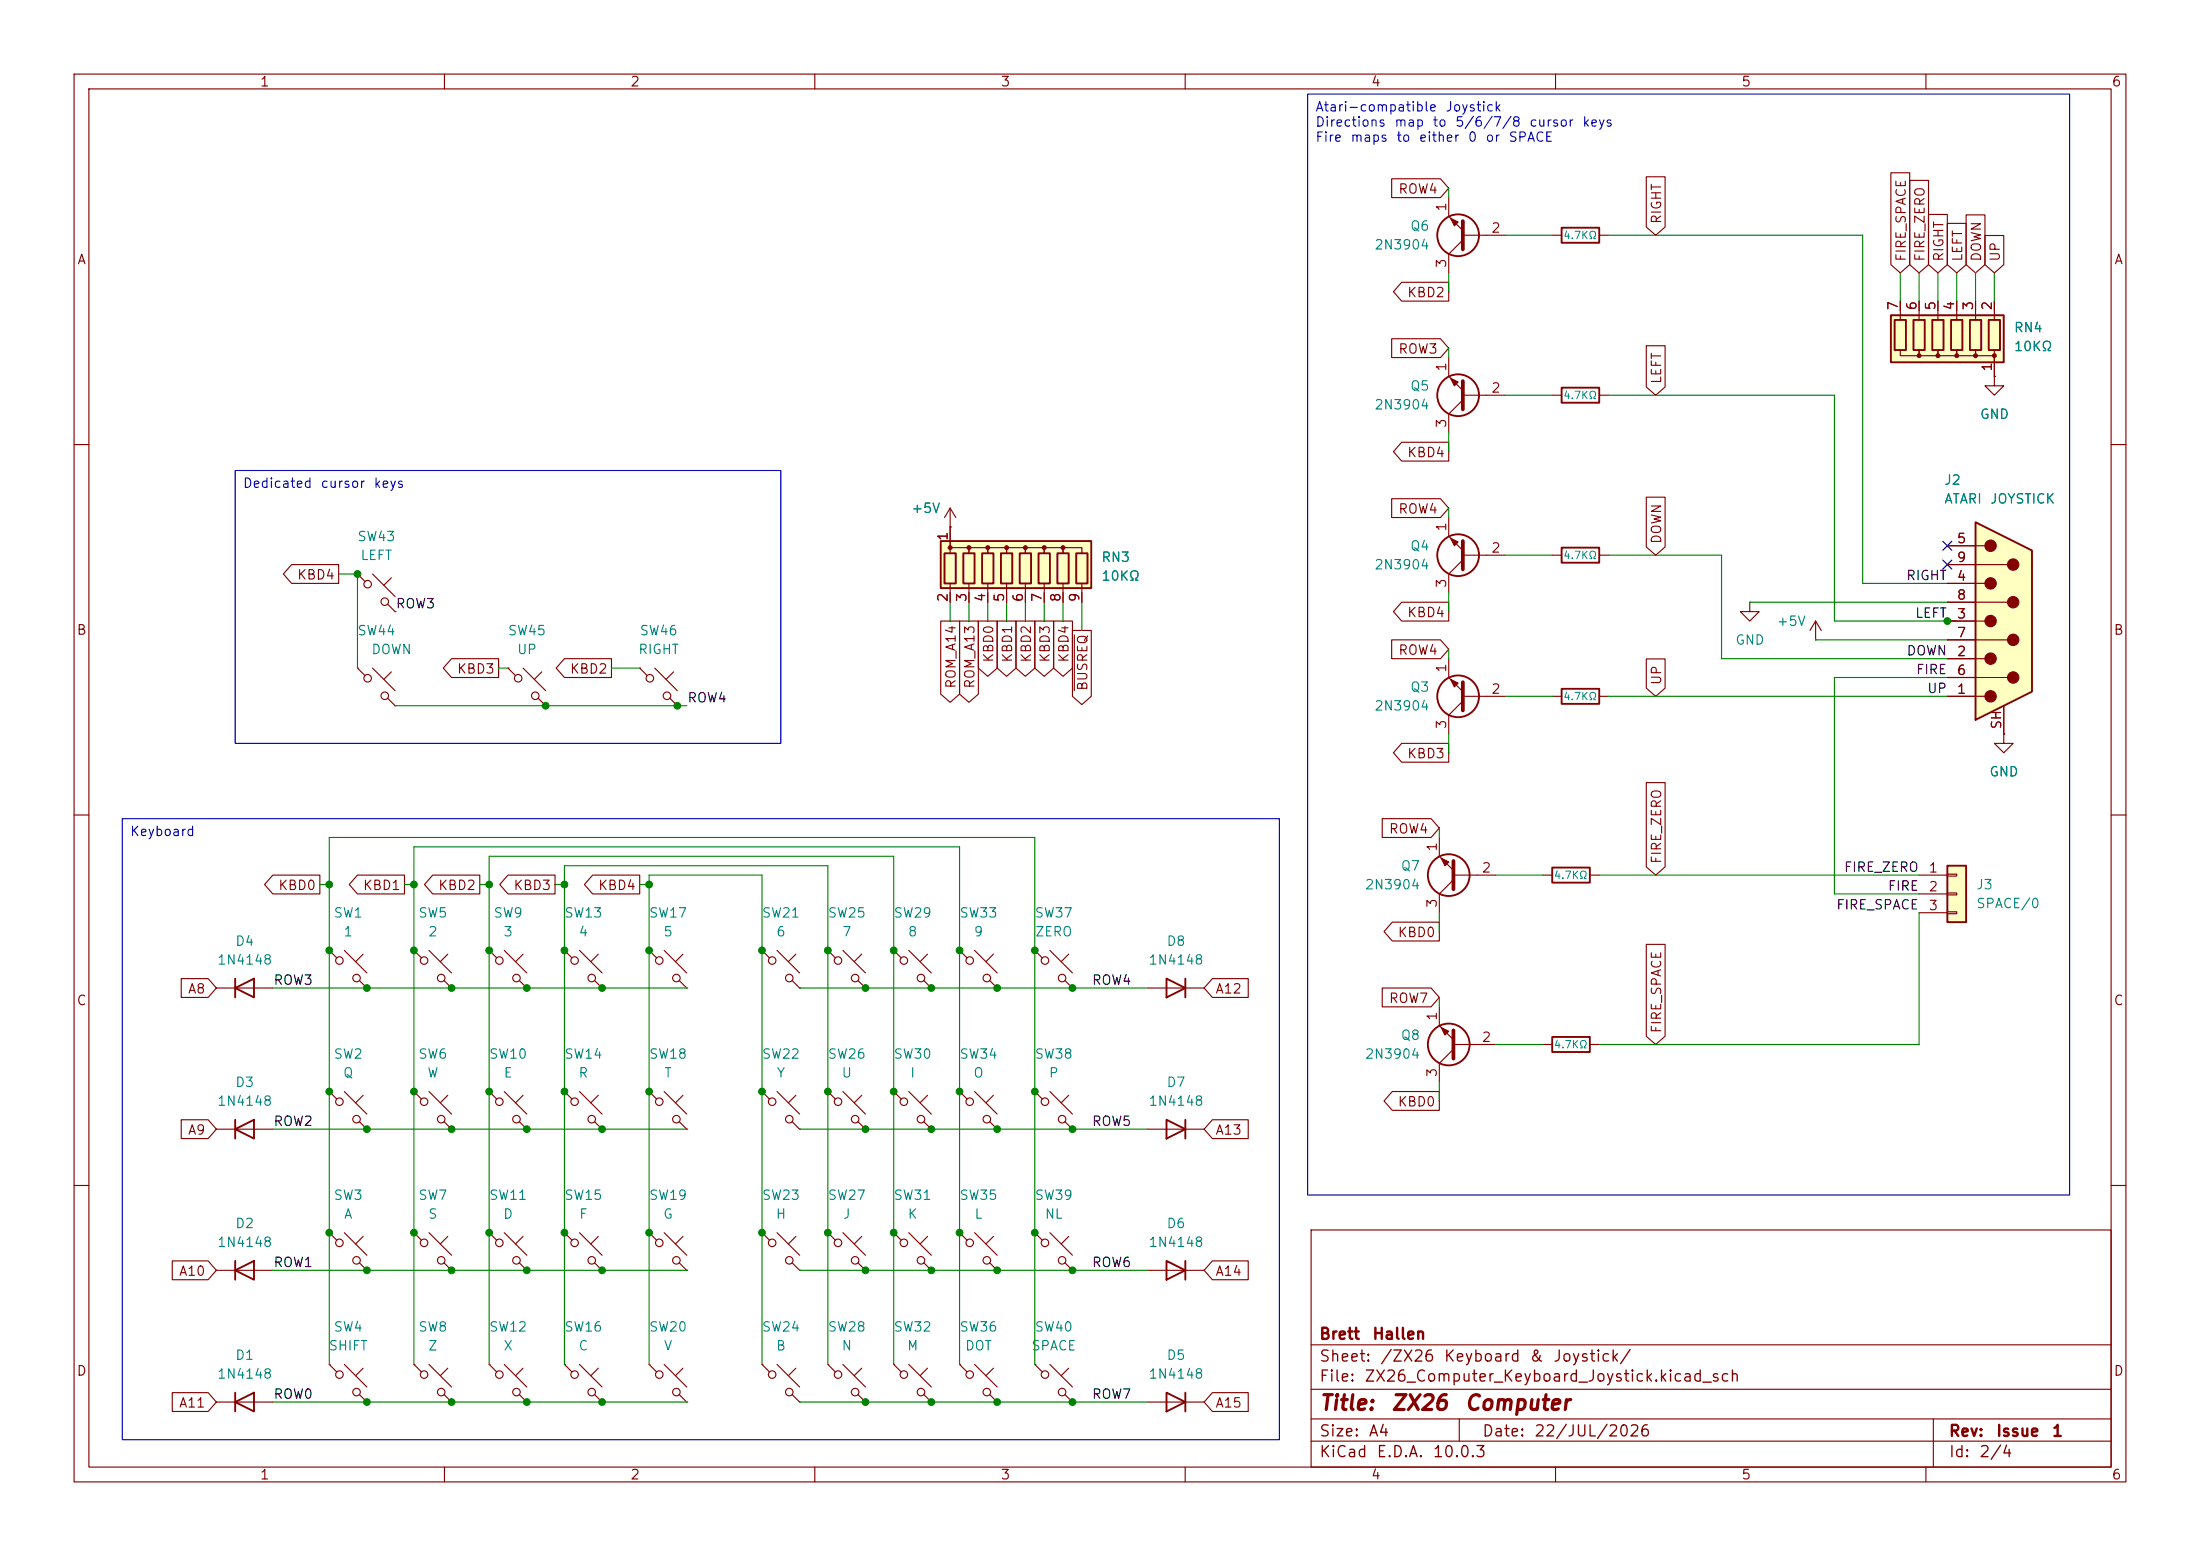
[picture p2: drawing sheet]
<svg xmlns="http://www.w3.org/2000/svg" width="297mm" height="210mm" viewBox="0 0 297 210" stroke-linecap="round" stroke-linejoin="round" font-family="sans-serif">
<g fill="none" stroke="#840000" stroke-width=".15">
<path d="M10 10h277v190h-277zM12 12h273v186h-273zM60 10v2M110 10v2M160 10v2M210 10v2M260 10v2M10 60h2M195.6 69.9v2.5l1.9 1.9M197.5 74.9h5.7M197.5 75.6l-1.9 1.9v2.5M209.5 74.9h1.3"/>
<path d="M215.9 74.9h1.3M285 60h2M195.6 88.9v2.5l1.9 1.9M197.5 94h5.7M197.5 94.6l-1.9 1.9v2.6M209.5 94h1.3M215.9 94h1.3M236.2 81.3v1.3h1.3l-1.3 1.2-1.3-1.2h1.3M236.2 81.3h.1M245.1 86.4h.1M245.1 83.8l-.8 1.3M245.1 83.8l.8 1.3"/>
<path d="M245.1 83.8v2.6M10 110h2M194.3 113v2.6l1.9 1.9M196.2 118.1h5.7M196.2 118.7l-1.9 2v2.5M208.3 118.1h1.2M214.6 118.1h1.3M285 110h2M44.4 128.3l1.1 1M44.4 128.3h.1M46.5 128.3l3 3M48.5 132.3l1 1.1"/>
<path d="M49 128.8l-1 1M49.5 133.4h.1M55.9 128.3l1 1M55.9 128.3h.1M57.9 128.3l3.1 3M59.9 132.3l1.1 1.1M60.5 128.8l-1.1 1M61 133.4h.1M66 128.3l1.1 1M66 128.3h.1M68.1 128.3l3 3M70.1 132.3l1 1.1"/>
<path d="M70.6 128.8l-1 1M71.1 133.4h.1M76.2 128.3l1 1M76.2 128.3h.1M78.2 128.3l3.1 3M80.3 132.3l1 1.1M80.8 128.8l-1 1M81.3 133.4h.1M87.6 128.3l1 1M87.6 128.3h.1M89.7 128.3l3 3M91.7 132.3l1 1.1"/>
<path d="M92.2 128.8l-1 1M92.7 133.4h.1M102.9 128.3l1 1M102.9 128.3h.1M104.9 128.3l3 3M106.9 132.3l1 1.1M107.4 128.8l-1 1M107.9 133.4h.1M111.8 128.3l1 1M111.8 128.3h.1M113.8 128.3l3 3M115.8 132.3l1 1.1"/>
<path d="M116.3 128.8l-1 1M116.8 133.4h.1M29.2 152.4h7.6M44.4 147.3l1.1 1M44.4 147.3h.1M46.5 147.3l3 3.1M48.5 151.4l1 1M49 147.8l-1 1M49.5 152.4h.1M66 147.3l1.1 1M66 147.3h.1M68.1 147.3l3 3.1"/>
<path d="M70.1 151.4l1 1M70.6 147.8l-1 1M71.1 152.4h.1M76.2 147.3l1 1M76.2 147.3h.1M78.2 147.3l3.1 3.1M80.3 151.4l1 1M80.8 147.8l-1 1M81.3 152.4h.1M87.6 147.3l1 1M87.6 147.3h.1M89.7 147.3l3 3.1"/>
<path d="M91.7 151.4l1 1M92.2 147.8l-1 1M92.7 152.4h.1M102.9 147.3l1 1M102.9 147.3h.1M104.9 147.3l3 3.1M106.9 151.4l1 1M107.4 147.8l-1 1M107.9 152.4h.1M10 160h2M29.2 171.5h7.6M44.4 166.4l1.1 1"/>
<path d="M44.4 166.4h.1M46.5 166.4l3 3M48.5 170.4l1 1.1M49 166.9l-1 1M49.5 171.5h.1M66 166.4l1.1 1M66 166.4h.1M68.1 166.4l3 3M70.1 170.4l1 1.1M70.6 166.9l-1 1M71.1 171.5h.1M76.2 166.4l1 1"/>
<path d="M76.2 166.4h.1M78.2 166.4l3.1 3M80.3 170.4l1 1.1M80.8 166.9l-1 1M81.3 171.5h.1M87.6 166.4l1 1M87.6 166.4h.1M89.7 166.4l3 3M91.7 170.4l1 1.1M92.2 166.9l-1 1M92.7 171.5h.1M102.9 166.4l1 1"/>
<path d="M102.9 166.4h.1M104.9 166.4l3 3M106.9 170.4l1 1.1M107.4 166.9l-1 1M107.9 171.5h.1M177 166h108v32h-108zM285 160h2M29.2 189.2h7.6M44.4 184.2l1.1 1M44.4 184.2h.1M46.5 184.2l3 3M48.5 188.2l1 1"/>
<path d="M49 184.7l-1 1M49.5 189.2h.1M55.9 184.2l1 1M55.9 184.2h.1M57.9 184.2l3.1 3M59.9 188.2l1.1 1M60 198v2M60.5 184.7l-1.1 1M61 189.2h.1M66 184.2l1.1 1M66 184.2h.1M68.1 184.2l3 3"/>
<path d="M70.1 188.2l1 1M70.6 184.7l-1 1M71.1 189.2h.1M76.2 184.2l1 1M76.2 184.2h.1M78.2 184.2l3.1 3M80.3 188.2l1 1M80.8 184.7l-1 1M81.3 189.2h.1M87.6 184.2l1 1M87.6 184.2h.1M89.7 184.2l3 3"/>
<path d="M91.7 188.2l1 1M92.2 184.7l-1 1M92.7 189.2h.1M102.9 184.2l1 1M102.9 184.2h.1M104.9 184.2l3 3M106.9 188.2l1 1M107.4 184.7l-1 1M107.9 189.2h.1M110 198v2M139.7 184.2l1 1M139.7 184.2h.1"/>
<path d="M141.7 184.2l3.1 3M143.8 188.2l1 1M144.3 184.7l-1 1M144.8 189.2h.1M160 198v2M177 194.5h108M177 191.5h108M177 187.5h108M177 181.5h108M197 191.5v3M210 198v2M260 198v2"/>
<path d="M261 191.5v6.5"/>
<circle cx="45.8" cy="129.6" r=".51"/>
<circle cx="48.1" cy="132" r=".51"/>
<circle cx="57.3" cy="129.6" r=".51"/>
<circle cx="59.6" cy="132" r=".51"/>
<circle cx="67.4" cy="129.6" r=".51"/>
<circle cx="69.7" cy="132" r=".51"/>
<circle cx="77.6" cy="129.6" r=".51"/>
<circle cx="79.9" cy="132" r=".51"/>
<circle cx="89" cy="129.6" r=".51"/>
<circle cx="91.3" cy="132" r=".51"/>
<circle cx="104.2" cy="129.6" r=".51"/>
<circle cx="106.6" cy="132" r=".51"/>
<circle cx="113.1" cy="129.6" r=".51"/>
<circle cx="115.4" cy="132" r=".51"/>
<circle cx="45.8" cy="148.7" r=".51"/>
<circle cx="48.1" cy="151.1" r=".51"/>
<circle cx="67.4" cy="148.7" r=".51"/>
<circle cx="69.7" cy="151.1" r=".51"/>
<circle cx="77.6" cy="148.7" r=".51"/>
<circle cx="79.9" cy="151.1" r=".51"/>
<circle cx="89" cy="148.7" r=".51"/>
<circle cx="91.3" cy="151.1" r=".51"/>
<circle cx="104.2" cy="148.7" r=".51"/>
<circle cx="106.6" cy="151.1" r=".51"/>
<circle cx="45.8" cy="167.7" r=".51"/>
<circle cx="48.1" cy="170.1" r=".51"/>
<circle cx="67.4" cy="167.7" r=".51"/>
<circle cx="69.7" cy="170.1" r=".51"/>
<circle cx="77.6" cy="167.7" r=".51"/>
<circle cx="79.9" cy="170.1" r=".51"/>
<circle cx="89" cy="167.7" r=".51"/>
<circle cx="91.3" cy="170.1" r=".51"/>
<circle cx="104.2" cy="167.7" r=".51"/>
<circle cx="106.6" cy="170.1" r=".51"/>
<circle cx="45.8" cy="185.5" r=".51"/>
<circle cx="48.1" cy="187.9" r=".51"/>
<circle cx="57.3" cy="185.5" r=".51"/>
<circle cx="59.6" cy="187.9" r=".51"/>
<circle cx="67.4" cy="185.5" r=".51"/>
<circle cx="69.7" cy="187.9" r=".51"/>
<circle cx="77.6" cy="185.5" r=".51"/>
<circle cx="79.9" cy="187.9" r=".51"/>
<circle cx="89" cy="185.5" r=".51"/>
<circle cx="91.3" cy="187.9" r=".51"/>
<circle cx="104.2" cy="185.5" r=".51"/>
<circle cx="106.6" cy="187.9" r=".51"/>
<circle cx="141.1" cy="185.5" r=".51"/>
<circle cx="143.4" cy="187.9" r=".51"/>
</g>
<g fill="none" stroke="#840000" stroke-width=".25">
<path d="M210.8 73.9h5.1v2h-5.1zM210.8 93h5.1v2h-5.1zM209.5 117.1h5.1v2h-5.1zM31.7 152.4l2.6-1.3v2.6zM31.7 151.1v2.6M31.7 171.5l2.6-1.3v2.5zM31.7 170.2v2.5M31.7 189.2l2.6-1.2v2.5zM31.7 188v2.5"/>
<circle cx="196.8" cy="74.9" r="2.82"/>
<circle cx="196.8" cy="94" r="2.82"/>
<circle cx="195.6" cy="118.1" r="2.82"/>
</g>
<path d="M197.5 73v3.8M197.5 92.1v3.8M196.2 116.2v3.8" fill="none" stroke="#840000" stroke-width=".51"/>
<g fill="#840000" stroke="#840000" stroke-width=".15">
<path d="M195.8 91.7l1 .5-.5 .5z"/>
<path d="M195.8 72.6l1 .6-.5 .5z"/>
<path d="M194.6 115.8l1 .5-.5 .5z"/>
</g>
<path d="M127 73h20.3v6.4h-20.3z" fill="#ffffc2"/>
<g fill="none" stroke="#840000" stroke-width=".25">
<path d="M127 73h20.3v6.4h-20.3zM127.5 74.7h1.5v4h-1.5zM130 74.7h1.6v4h-1.6zM132.6 74.7h1.5v4h-1.5zM135.1 74.7h1.6v4h-1.6zM137.7 74.7h1.5v4h-1.5zM140.2 74.7h1.5v4h-1.5zM142.7 74.7h1.6v4h-1.6zM145.3 74.7h1.5v4h-1.5zM157.5 132.1l2.5 1.3-2.5 1.2zM160 132.1v2.5M157.5 170.2l2.5 1.3-2.5 1.2z"/>
<path d="M160 170.2v2.5M157.5 188l2.5 1.2-2.5 1.3zM160 188v2.5"/>
</g>
<g fill="#840000" stroke="#840000" stroke-width=".15">
<circle cx="128.3" cy="73.9" r=".25"/>
<circle cx="130.8" cy="73.9" r=".25"/>
<circle cx="133.3" cy="73.9" r=".25"/>
<circle cx="135.9" cy="73.9" r=".25"/>
<circle cx="138.4" cy="73.9" r=".25"/>
<circle cx="141" cy="73.9" r=".25"/>
<circle cx="143.5" cy="73.9" r=".25"/>
</g>
<g fill="none" stroke="#840000" stroke-width=".15">
<path d="M48.3 77.5l1 1M48.3 77.5h.1M50.3 77.5l3 3M52.8 78l-1 1M128.3 74.7v-.8h2.5v.8v-.8h2.5v.8v-.8h2.6v.8v-.8h2.5v.8v-.8h2.6v.8v-.8h2.5v.8v-.8h2.5v.8M128.3 71.1h.1M128.3 68.6v5.1M128.3 78.7v2.6M128.3 68.6l-.8 1.3M128.3 68.6l.7 1.3M130.8 78.7v2.6M133.3 78.7v2.6"/>
<path d="M135.9 78.7v2.6M138.4 78.7v2.6M141 78.7v2.6M143.5 78.7v2.6M146 78.7v2.6M48.3 90.2l1 1M48.3 90.2h.1M50.3 90.2l3 3M52.3 94.2l1 1.1M52.3 81.5l1 1.1M52.8 90.7l-1 1M53.3 95.3h.1"/>
<path d="M53.3 82.6h.1M68.6 90.2l1 1M68.6 90.2h.1M70.6 90.2l3.1 3M72.6 94.2l1.1 1.1M73.2 90.7l-1.1 1M73.7 95.3h.1M86.4 90.2l1 1M86.4 90.2h.1M88.4 90.2l3 3M90.4 94.2l1 1.1M90.9 90.7l-1 1"/>
<path d="M91.4 95.3h.1M270.5 99.1v1.2h1.3l-1.3 1.3-1.3-1.3h1.3M270.5 99.1h.1M120.6 128.3l1.1 1M120.6 128.3h.1M122.7 128.3l3 3M124.7 132.3l1 1.1M125.2 128.8l-1 1M125.7 133.4h.1M139.7 128.3l1 1M139.7 128.3h.1M141.7 128.3l3.1 3"/>
<path d="M143.8 132.3l1 1.1M144.3 128.8l-1 1M144.8 133.4h.1M154.9 133.4h7.7M55.9 147.3l1 1M55.9 147.3h.1M57.9 147.3l3.1 3.1M59.9 151.4l1.1 1M60.5 147.8l-1.1 1M61 152.4h.1M111.8 147.3l1 1M111.8 147.3h.1"/>
<path d="M113.8 147.3l3 3.1M115.8 151.4l1 1M116.3 147.8l-1 1M116.8 152.4h.1M120.6 147.3l1.1 1M120.6 147.3h.1M122.7 147.3l3 3.1M124.7 151.4l1 1M125.2 147.8l-1 1M125.7 152.4h.1M129.5 147.3l1.1 1M129.5 147.3h.1"/>
<path d="M131.6 147.3l3 3.1M133.6 151.4l1 1M134.1 147.8l-1 1M134.6 152.4h.1M139.7 147.3l1 1M139.7 147.3h.1M141.7 147.3l3.1 3.1M143.8 151.4l1 1M144.3 147.8l-1 1M144.8 152.4h.1M120.6 166.4l1.1 1M120.6 166.4h.1"/>
<path d="M122.7 166.4l3 3M124.7 170.4l1 1.1M125.2 166.9l-1 1M125.7 171.5h.1M129.5 166.4l1.1 1M129.5 166.4h.1M131.6 166.4l3 3M133.6 170.4l1 1.1M134.1 166.9l-1 1M134.6 171.5h.1M139.7 166.4l1 1M139.7 166.4h.1"/>
<path d="M141.7 166.4l3.1 3M143.8 170.4l1 1.1M144.3 166.9l-1 1M144.8 171.5h.1M154.9 171.5h7.7M111.8 184.2l1 1M111.8 184.2h.1M113.8 184.2l3 3M115.8 188.2l1 1M116.3 184.7l-1 1M116.8 189.2h.1M120.6 184.2l1.1 1"/>
<path d="M120.6 184.2h.1M122.7 184.2l3 3M124.7 188.2l1 1M125.2 184.7l-1 1M125.7 189.2h.1M129.5 184.2l1.1 1M129.5 184.2h.1M131.6 184.2l3 3M133.6 188.2l1 1M134.1 184.7l-1 1M134.6 189.2h.1M154.9 189.2h7.7"/>
<circle cx="49.6" cy="78.8" r=".51"/>
<circle cx="49.6" cy="91.5" r=".51"/>
<circle cx="51.9" cy="81.2" r=".51"/>
<circle cx="51.9" cy="93.9" r=".51"/>
<circle cx="70" cy="91.5" r=".51"/>
<circle cx="72.3" cy="93.9" r=".51"/>
<circle cx="87.7" cy="91.5" r=".51"/>
<circle cx="90" cy="93.9" r=".51"/>
<circle cx="122" cy="129.6" r=".51"/>
<circle cx="124.3" cy="132" r=".51"/>
<circle cx="141.1" cy="129.6" r=".51"/>
<circle cx="143.4" cy="132" r=".51"/>
<circle cx="57.3" cy="148.7" r=".51"/>
<circle cx="59.6" cy="151.1" r=".51"/>
<circle cx="113.1" cy="148.7" r=".51"/>
<circle cx="115.4" cy="151.1" r=".51"/>
<circle cx="122" cy="148.7" r=".51"/>
<circle cx="124.3" cy="151.1" r=".51"/>
<circle cx="130.9" cy="148.7" r=".51"/>
<circle cx="133.2" cy="151.1" r=".51"/>
<circle cx="141.1" cy="148.7" r=".51"/>
<circle cx="143.4" cy="151.1" r=".51"/>
<circle cx="122" cy="167.7" r=".51"/>
<circle cx="124.3" cy="170.1" r=".51"/>
<circle cx="130.9" cy="167.7" r=".51"/>
<circle cx="133.2" cy="170.1" r=".51"/>
<circle cx="141.1" cy="167.7" r=".51"/>
<circle cx="143.4" cy="170.1" r=".51"/>
<circle cx="113.1" cy="185.5" r=".51"/>
<circle cx="115.4" cy="187.9" r=".51"/>
<circle cx="122" cy="185.5" r=".51"/>
<circle cx="124.3" cy="187.9" r=".51"/>
<circle cx="130.9" cy="185.5" r=".51"/>
<circle cx="133.2" cy="187.9" r=".51"/>
</g>
<path d="M262.9 116.8h2.5v7.7h-2.5z" fill="#ffffc2"/>
<path d="M262.9 116.8h2.5v7.7h-2.5z" fill="none" stroke="#840000" stroke-width=".25"/>
<path d="M269.2 50.8v1.3h1.3l-1.3 1.2-1.2-1.2h1.2M269.2 50.8h.1M259.1 118.1h3.8M262.9 118h1.3v.2h-1.3zM259.1 120.7h3.8M259.1 123.2h3.8M262.9 120.5h1.3v.3h-1.3zM262.9 123.1h1.3v.2h-1.3z" fill="none" stroke="#840000" stroke-width=".15"/>
<path d="M266.7 70.5l7.6 3.8v19l-7.6 3.9z" fill="#ffffc2"/>
<path d="M262.9 73.7h5.1M262.9 76.2h8.1M262.9 78.7h5.1M262.9 81.3h8.1M262.9 83.8h5.1M262.9 86.4h8.1M262.9 88.9h5.1M262.9 91.4h8.1M262.9 94h5.1M270.5 95.3v3.8" fill="none" stroke="#840000" stroke-width=".15"/>
<path d="M266.7 70.5l7.6 3.8v19l-7.6 3.9z" fill="none" stroke="#840000" stroke-width=".25"/>
<g fill="#840000" stroke="#840000" stroke-width=".15">
<circle cx="268.7" cy="73.7" r=".76"/>
<circle cx="268.7" cy="78.7" r=".76"/>
<circle cx="268.7" cy="83.8" r=".76"/>
<circle cx="268.7" cy="88.9" r=".76"/>
<circle cx="268.7" cy="94" r=".76"/>
<circle cx="271.8" cy="76.2" r=".76"/>
<circle cx="271.8" cy="81.3" r=".76"/>
<circle cx="271.8" cy="86.4" r=".76"/>
<circle cx="271.8" cy="91.4" r=".76"/>
</g>
<path d="M255.3 42.5h15.2v6.4h-15.2z" fill="#ffffc2"/>
<g fill="none" stroke="#840000" stroke-width=".25">
<path d="M210.8 30.7h5.1v2.1h-5.1zM210.8 52.3h5.1v2.1h-5.1zM255.3 42.5h15.2v6.4h-15.2zM255.8 43.2h1.5v4h-1.5zM258.3 43.2h1.5v4h-1.5zM260.9 43.2h1.5v4h-1.5zM263.4 43.2h1.5v4h-1.5zM265.9 43.2h1.6v4h-1.6zM268.5 43.2h1.5v4h-1.5zM31.7 133.4l2.6-1.3v2.5zM31.7 132.1v2.5M209.5 140h5.1v2h-5.1z"/>
<path d="M157.5 151.1l2.5 1.3-2.5 1.3zM160 151.1v2.6"/>
<circle cx="196.8" cy="31.7" r="2.82"/>
<circle cx="196.8" cy="53.3" r="2.82"/>
<circle cx="195.6" cy="141" r="2.82"/>
</g>
<g fill="#840000" stroke="#840000" stroke-width=".15">
<path d="M195.8 29.5l1 .5-.5 .5z"/>
<path d="M195.8 51.1l1 .5-.5 .5z"/>
<path d="M194.6 138.7l1 .5-.5 .5z"/>
<circle cx="269.2" cy="48" r=".25"/>
<circle cx="266.7" cy="48" r=".25"/>
<circle cx="264.2" cy="48" r=".25"/>
<circle cx="261.6" cy="48" r=".25"/>
<circle cx="259.1" cy="48" r=".25"/>
</g>
<g fill="none" stroke="#840000" stroke-width=".15">
<path d="M187.9 24.1h6.6l1.1 1.3-1.1 1.3h-6.6zM189.2 38.1h6.4v2.5h-6.4l-1.1-1.2zM195.6 26.7v2.5l1.9 1.9M197.5 31.8h5.7M197.5 32.4l-1.9 1.9v2.5M209.5 31.8h1.3M215.9 31.8h1.3M222.2 23.9h2.6v6.7l-1.3 1.2-1.3-1.2zM255.3 23.3h2.5v12.4l-1.3 1.1-1.2-1.1zM257.8 24.3h2.6v11.4l-1.3 1.1-1.3-1.1zM260.3 28.9h2.6v6.8l-1.3 1.1-1.3-1.1zM262.9 30.2h2.5v5.5l-1.2 1.1-1.3-1.1z"/>
<path d="M265.4 29h2.6v6.7l-1.3 1.1-1.3-1.1zM268 31.8h2.5v3.9l-1.3 1.1-1.2-1.1zM187.9 45.7h6.6l1.1 1.3-1.1 1.3h-6.6zM189.2 59.7h6.4v2.5h-6.4l-1.1-1.2zM195.6 48.3v2.5l1.9 1.9M197.5 54l-1.9 1.9v2.5M197.5 53.3h5.7M209.5 53.3h1.3M215.9 53.3h1.3M222.2 46.7h2.6v5.5l-1.3 1.1-1.3-1.1zM256.5 47.2v.8h2.6v-.8v.8h2.5v-.8v.8h2.6v-.8v.8h2.5v-.8v.8h2.5v-.8M256.5 40.6v2.6"/>
<path d="M259.1 40.6v2.6M261.6 40.6v2.6M264.2 40.6v2.6M266.7 40.6v2.6M269.2 50.8h.1M269.2 40.6v2.6M269.2 48.3v2.5M39.4 76.2h6.3v2.5h-6.3l-1.1-1.2zM128.3 71.1h.1M128.3 71.1v2.6M187.9 67.3h6.6l1.1 1.3-1.1 1.3h-6.6zM222.2 67.1h2.6v6.7l-1.3 1.1-1.3-1.1z"/>
<path d="M262.9 78.7h3.8M262.9 73.7h3.8M262.9 76.2h3.8M61 88.9h6.3v2.5h-6.3l-1.2-1.2zM76.2 88.9h6.3v2.5h-6.3l-1.1-1.2zM127 83.8h2.5v9.9l-1.2 1.1-1.3-1.1zM128.3 80v1.3M129.5 83.8h2.6v9.9l-1.3 1.1-1.3-1.1zM130.8 80v1.3M132.1 83.8h2.5v6.4l-1.3 1.1-1.2-1.1zM133.3 80v1.3M134.6 83.8h2.6v6.4l-1.3 1.1-1.3-1.1z"/>
<path d="M135.9 80v1.3M137.2 83.8h2.5v6.4l-1.3 1.1-1.2-1.1zM138.4 80v1.3M139.7 83.8h2.5v6.4l-1.2 1.1-1.3-1.1zM141 80v1.3M142.2 83.8h2.6v6.4l-1.3 1.1-1.3-1.1zM143.5 80v1.3M144.8 85.1h2.5v8.9l-1.3 1.1-1.2-1.1zM145 85.7v7.5M146 80v1.3M187.9 86.4h6.6l1.1 1.2-1.1 1.3h-6.6zM189.2 81.3h6.4v2.5h-6.4l-1.1-1.2z"/>
<path d="M222.2 88.9h2.6v4l-1.3 1.1-1.3-1.1zM262.9 94h3.8M262.9 88.9h3.8M262.9 83.8h3.8M262.9 91.4h3.8M262.9 86.4h3.8M262.9 81.3h3.8M270.5 99.1h.1M270.5 95.3v3.8M36.8 118.1h6.4v2.6h-6.4l-1.1-1.3zM48.3 118.1h6.3v2.6h-6.3l-1.2-1.3zM58.4 118.1h6.4v2.6h-6.4l-1.1-1.3z"/>
<path d="M68.6 118.1h6.3v2.6h-6.3l-1.1-1.3zM80 118.1h6.4v2.6h-6.4l-1.1-1.3zM186.6 110.5h6.6l1.1 1.3-1.1 1.2h-6.6zM189.2 100.3h6.4v2.6h-6.4l-1.1-1.3zM222.2 105.6h2.6v11.4l-1.3 1.1-1.3-1.1zM24.5 132.1h3.6l1.1 1.3-1.1 1.2h-3.6zM29.2 133.4h7.6M129.5 128.3l1.1 1M129.5 128.3h.1M131.6 128.3l3 3M133.6 132.3l1 1.1M134.1 128.8l-1 1"/>
<path d="M134.6 133.4h.1M163.7 132.1h4.8v2.5h-4.8l-1.1-1.2zM186.6 133.3h6.6l1.1 1.3-1.1 1.3h-6.6zM188 124.5h6.3v2.5h-6.3l-1.2-1.3zM194.3 135.9v2.5l1.9 1.9M222.2 127.5h2.6v12.4l-1.3 1.1-1.3-1.1zM24.5 151.1h3.6l1.1 1.3-1.1 1.3h-3.6zM154.9 152.4h7.7M163.7 151.1h4.8v2.6h-4.8l-1.1-1.3zM188 147.3h6.3v2.6h-6.3l-1.2-1.3zM196.2 141h5.7M196.2 141.6l-1.9 1.9v2.6"/>
<path d="M208.3 141h1.2M214.6 141h1.3M23.3 170.2h4.8l1.1 1.3-1.1 1.2h-4.8zM55.9 166.4l1 1M55.9 166.4h.1M57.9 166.4l3.1 3M59.9 170.4l1.1 1.1M60.5 166.9l-1.1 1M61 171.5h.1M111.8 166.4l1 1M111.8 166.4h.1M113.8 166.4l3 3"/>
<path d="M115.8 170.4l1 1.1M116.3 166.9l-1 1M116.8 171.5h.1M163.7 170.2h4.8v2.5h-4.8l-1.1-1.2zM23.3 188h4.8l1.1 1.2-1.1 1.3h-4.8zM163.7 188h4.8v2.5h-4.8l-1.1-1.3z"/>
<circle cx="130.9" cy="129.6" r=".51"/>
<circle cx="133.2" cy="132" r=".51"/>
<circle cx="57.3" cy="167.7" r=".51"/>
<circle cx="59.6" cy="170.1" r=".51"/>
<circle cx="113.1" cy="167.7" r=".51"/>
<circle cx="115.4" cy="170.1" r=".51"/>
</g>
<path d="M197.5 29.8v3.9M197.5 51.4v3.8M196.2 139.1v3.8" fill="none" stroke="#840000" stroke-width=".51"/>
<g fill="none" stroke="#008400" stroke-width=".15">
<path d="M195.6 25.4v1.3M195.6 36.8v2.6M203.2 31.8h6.3M217.2 31.8h34.3v46.9h11.4M256.5 36.8v3.8M259.1 36.8v3.8M261.6 36.8v3.8M264.2 36.8v3.8M266.7 36.8v3.8M269.2 36.8v3.8M195.6 47v1.3M195.6 58.4v2.6"/>
<path d="M203.2 53.3h6.3M217.2 53.3h30.4v30.5h16.6M45.7 77.5h2.6v12.7M195.6 68.6v1.3M203.2 74.9h6.3M217.2 74.9h15.2v14h30.5M53.3 95.3h39.4M67.3 90.2h1.3M82.5 90.2h3.9M128.3 81.3v2.5M130.8 81.3v2.5M133.3 81.3v2.5"/>
<path d="M135.9 81.3v2.5M138.4 81.3v2.5M141 81.3v2.5M143.5 81.3v2.5M146 81.3v3.8M195.6 80v2.6M195.6 87.6v1.3M195.6 99.1v2.5M203.2 94h6.3M217.2 94h45.7M236.2 81.3h26.7M245.1 86.4h17.8"/>
<path d="M262.9 91.4h-15.3v29.3h11.5M43.2 119.4h1.2M54.6 119.4h1.3M64.8 119.4h1.2M74.9 119.4h1.3M86.4 119.4h1.2M194.3 111.8v1.2M201.9 118.1h6.4M215.9 118.1h43.2M36.8 133.4h55.9M107.9 133.4h47M194.3 123.2v2.5"/>
<path d="M194.3 134.6v1.3M259.1 123.2v17.8h-43.2M36.8 152.4h55.9M107.9 152.4h47M194.3 146.1v2.5M201.9 141h6.4M36.8 171.5h55.9M107.9 171.5h47M36.8 189.2h55.9M44.4 184.2v-71.2h95.3v71.2M55.9 184.2v-69.9h73.6v69.9M66 184.2v-68.6h54.6v68.6"/>
<path d="M76.2 184.2v-67.4h35.6v67.4M87.6 184.2v-66.1h15.3v66.1M107.9 189.2h47"/>
</g>
<path d="M262.3 73.1l1.2 1.2M262.3 75.6l1.2 1.2M263.5 73.1l-1.2 1.2M263.5 75.6l-1.2 1.2" fill="none" stroke="#000084" stroke-width=".15"/>
<path d="M176.5 12.7h102.9v148.6h-102.9zM31.7 63.5h73.7v36.8h-73.7zM16.5 110.5h156.2v83.8h-156.2z" fill="none" stroke="#0000c2" stroke-width=".15"/>
<g fill="#008400" stroke="#008400" stroke-width=".14">
<circle cx="120.6" cy="147.3" r=".46"/>
<circle cx="120.6" cy="128.3" r=".46"/>
<circle cx="125.7" cy="133.4" r=".46"/>
<circle cx="129.5" cy="128.3" r=".46"/>
<circle cx="134.6" cy="152.4" r=".46"/>
<circle cx="139.7" cy="166.4" r=".46"/>
<circle cx="129.5" cy="147.3" r=".46"/>
<circle cx="102.9" cy="147.3" r=".46"/>
<circle cx="116.8" cy="171.5" r=".46"/>
<circle cx="111.8" cy="147.3" r=".46"/>
<circle cx="102.9" cy="128.3" r=".46"/>
<circle cx="111.8" cy="128.3" r=".46"/>
<circle cx="144.8" cy="189.2" r=".46"/>
<circle cx="139.7" cy="147.3" r=".46"/>
<circle cx="144.8" cy="133.4" r=".46"/>
<circle cx="71.1" cy="171.5" r=".46"/>
<circle cx="71.1" cy="152.4" r=".46"/>
<circle cx="87.6" cy="166.4" r=".46"/>
<circle cx="81.3" cy="171.5" r=".46"/>
<circle cx="76.2" cy="166.4" r=".46"/>
<circle cx="134.6" cy="133.4" r=".46"/>
<circle cx="144.8" cy="171.5" r=".46"/>
<circle cx="125.7" cy="152.4" r=".46"/>
<circle cx="139.7" cy="128.3" r=".46"/>
<circle cx="144.8" cy="152.4" r=".46"/>
<circle cx="129.5" cy="166.4" r=".46"/>
<circle cx="125.7" cy="171.5" r=".46"/>
<circle cx="116.8" cy="189.2" r=".46"/>
<circle cx="116.8" cy="152.4" r=".46"/>
<circle cx="102.9" cy="166.4" r=".46"/>
<circle cx="116.8" cy="133.4" r=".46"/>
<circle cx="111.8" cy="166.4" r=".46"/>
<circle cx="120.6" cy="166.4" r=".46"/>
<circle cx="262.9" cy="83.8" r=".46"/>
<circle cx="61" cy="133.4" r=".46"/>
<circle cx="66" cy="119.4" r=".46"/>
<circle cx="71.1" cy="133.4" r=".46"/>
<circle cx="66" cy="128.3" r=".46"/>
<circle cx="76.2" cy="147.3" r=".46"/>
<circle cx="87.6" cy="128.3" r=".46"/>
<circle cx="81.3" cy="133.4" r=".46"/>
<circle cx="76.2" cy="128.3" r=".46"/>
<circle cx="87.6" cy="147.3" r=".46"/>
<circle cx="55.9" cy="128.3" r=".46"/>
<circle cx="55.9" cy="147.3" r=".46"/>
<circle cx="66" cy="147.3" r=".46"/>
<circle cx="44.4" cy="119.4" r=".46"/>
<circle cx="44.4" cy="128.3" r=".46"/>
<circle cx="44.4" cy="147.3" r=".46"/>
<circle cx="71.1" cy="189.2" r=".46"/>
<circle cx="49.5" cy="189.2" r=".46"/>
<circle cx="61" cy="189.2" r=".46"/>
<circle cx="44.4" cy="166.4" r=".46"/>
<circle cx="66" cy="166.4" r=".46"/>
<circle cx="49.5" cy="171.5" r=".46"/>
<circle cx="61" cy="171.5" r=".46"/>
<circle cx="49.5" cy="152.4" r=".46"/>
<circle cx="61" cy="152.4" r=".46"/>
<circle cx="55.9" cy="166.4" r=".46"/>
<circle cx="81.3" cy="152.4" r=".46"/>
<circle cx="49.5" cy="133.4" r=".46"/>
<circle cx="125.7" cy="189.2" r=".46"/>
<circle cx="134.6" cy="171.5" r=".46"/>
<circle cx="134.6" cy="189.2" r=".46"/>
<circle cx="81.3" cy="189.2" r=".46"/>
<circle cx="48.3" cy="77.5" r=".46"/>
<circle cx="87.6" cy="119.4" r=".46"/>
<circle cx="76.2" cy="119.4" r=".46"/>
<circle cx="55.9" cy="119.4" r=".46"/>
<circle cx="91.4" cy="95.3" r=".46"/>
<circle cx="73.7" cy="95.3" r=".46"/>
</g>
<g font-size="2" fill="#840000">
<text x="178" y="190.8">Title:</text>
<text x="187.7" y="190.8">ZX26</text>
<text x="197.6" y="190.8">Computer</text>
</g>
<g font-size="1.5" fill="#840000">
<text x="178" y="184.2">Sheet:</text>
<text x="178" y="181.2">Brett</text>
<text x="185.2" y="181.2">Hallen</text>
<text x="186.2" y="184.2">/ZX26</text>
<text x="194.8" y="184.2">Keyboard</text>
<text x="206.4" y="184.2">&amp;</text>
<text x="209.6" y="184.2">Joystick/</text>
<text x="178" y="186.9">File:</text>
<text x="184.1" y="186.9">ZX26_Computer_Keyboard_Joystick.kicad_sch</text>
<text x="178" y="197.1">KiCad</text>
<text x="178" y="194.3">Size:</text>
<text x="184.7" y="194.3">A4</text>
<text x="185.7" y="197.1">E.D.A.</text>
<text x="193.3" y="197.1">10.0.3</text>
<text x="200" y="194.3">Date:</text>
<text x="207" y="194.3">22/JUL/2026</text>
<text x="263" y="194.3">Rev:</text>
<text x="263" y="197.1">Id:</text>
<text x="267.1" y="197.1">2/4</text>
<text x="269.4" y="194.3">Issue</text>
<text x="276.9" y="194.3">1</text>
</g>
<g font-size="1.3" fill="#840000">
<text x="35" y="12">1</text>
<text x="85" y="12">2</text>
<text x="135" y="12">3</text>
<text x="185" y="12">4</text>
<text x="235" y="12">5</text>
<text x="285" y="12">6</text>
<text x="188.7" y="26.5">ROW4</text>
<text x="195.6" y="28.6" transform="rotate(-90 195.6 28.6)">1</text>
<text x="10.3" y="36">A</text>
<text x="201.2" y="31.7">2</text>
<text x="224.6" y="30.3" transform="rotate(-90 224.6 30.3)">RIGHT</text>
<text x="257.6" y="35.4" transform="rotate(-90 257.6 35.4)">FIRE_SPACE</text>
<text x="260.1" y="35.4" transform="rotate(-90 260.1 35.4)">FIRE_ZERO</text>
<text x="262.7" y="35.4" transform="rotate(-90 262.7 35.4)">RIGHT</text>
<text x="265.2" y="35.4" transform="rotate(-90 265.2 35.4)">LEFT</text>
<text x="267.8" y="35.4" transform="rotate(-90 267.8 35.4)">DOWN</text>
<text x="270.3" y="35.4" transform="rotate(-90 270.3 35.4)">UP</text>
<text x="285.3" y="36">A</text>
<text x="189.9" y="40.4">KBD2</text>
<text x="195.6" y="36.3" transform="rotate(-90 195.6 36.3)">3</text>
<text x="256.5" y="42" transform="rotate(-90 256.5 42)">7</text>
<text x="259.1" y="42" transform="rotate(-90 259.1 42)">6</text>
<text x="261.6" y="42" transform="rotate(-90 261.6 42)">5</text>
<text x="264.1" y="42" transform="rotate(-90 264.1 42)">4</text>
<text x="266.7" y="42" transform="rotate(-90 266.7 42)">3</text>
<text x="269.2" y="42" transform="rotate(-90 269.2 42)">2</text>
<text x="188.7" y="48.1">ROW3</text>
<text x="195.6" y="50.2" transform="rotate(-90 195.6 50.2)">1</text>
<text x="201.2" y="53.3">2</text>
<text x="224.6" y="51.9" transform="rotate(-90 224.6 51.9)">LEFT</text>
<text x="269.2" y="50.2" transform="rotate(-90 269.2 50.2)">1</text>
<text x="195.6" y="57.9" transform="rotate(-90 195.6 57.9)">3</text>
<text x="189.9" y="62">KBD4</text>
<text x="188.7" y="69.6">ROW4</text>
<text x="195.6" y="71.8" transform="rotate(-90 195.6 71.8)">1</text>
<text x="128.2" y="73.1" transform="rotate(-90 128.2 73.1)">1</text>
<text x="201.2" y="74.9">2</text>
<text x="224.6" y="73.5" transform="rotate(-90 224.6 73.5)">DOWN</text>
<text x="264.1" y="73.6">5</text>
<text x="264.1" y="76.2">9</text>
<text x="40" y="78.5">KBD4</text>
<text x="128.2" y="81.4" transform="rotate(-90 128.2 81.4)">2</text>
<text x="130.8" y="81.4" transform="rotate(-90 130.8 81.4)">3</text>
<text x="133.3" y="81.4" transform="rotate(-90 133.3 81.4)">4</text>
<text x="135.9" y="81.4" transform="rotate(-90 135.9 81.4)">5</text>
<text x="138.4" y="81.4" transform="rotate(-90 138.4 81.4)">6</text>
<text x="140.9" y="81.4" transform="rotate(-90 140.9 81.4)">7</text>
<text x="143.5" y="81.4" transform="rotate(-90 143.5 81.4)">8</text>
<text x="146" y="81.4" transform="rotate(-90 146 81.4)">9</text>
<text x="189.9" y="83.6">KBD4</text>
<text x="195.6" y="79.4" transform="rotate(-90 195.6 79.4)">3</text>
<text x="264.1" y="83.8">3</text>
<text x="264.1" y="78.7">4</text>
<text x="264.1" y="81.3">8</text>
<text x="10.3" y="86">B</text>
<text x="134.4" y="89.5" transform="rotate(-90 134.4 89.5)">KBD0</text>
<text x="137" y="89.5" transform="rotate(-90 137 89.5)">KBD1</text>
<text x="139.5" y="89.5" transform="rotate(-90 139.5 89.5)">KBD2</text>
<text x="142" y="89.5" transform="rotate(-90 142 89.5)">KBD3</text>
<text x="144.6" y="89.5" transform="rotate(-90 144.6 89.5)">KBD4</text>
<text x="188.7" y="88.7">ROW4</text>
<text x="264.1" y="88.9">2</text>
<text x="264.1" y="86.3">7</text>
<text x="285.3" y="86">B</text>
<text x="61.6" y="91.2">KBD3</text>
<text x="76.9" y="91.2">KBD2</text>
<text x="129.3" y="93" transform="rotate(-90 129.3 93)">ROM_A14</text>
<text x="131.9" y="93" transform="rotate(-90 131.9 93)">ROM_A13</text>
<text x="147.1" y="93.3" transform="rotate(-90 147.1 93.3)">BUSREQ</text>
<text x="195.6" y="90.9" transform="rotate(-90 195.6 90.9)">1</text>
<text x="201.2" y="94">2</text>
<text x="224.6" y="92.6" transform="rotate(-90 224.6 92.6)">UP</text>
<text x="264.1" y="94">1</text>
<text x="264.1" y="91.4">6</text>
<text x="195.6" y="98.5" transform="rotate(-90 195.6 98.5)">3</text>
<text x="270.5" y="98.5" transform="rotate(-90 270.5 98.5)">SH</text>
<text x="189.9" y="102.7">KBD3</text>
<text x="187.4" y="112.8">ROW4</text>
<text x="194.3" y="115" transform="rotate(-90 194.3 115)">1</text>
<text x="200" y="118.1">2</text>
<text x="224.6" y="116.7" transform="rotate(-90 224.6 116.7)">FIRE_ZERO</text>
<text x="260.3" y="118.1">1</text>
<text x="37.5" y="120.4">KBD0</text>
<text x="48.9" y="120.4">KBD1</text>
<text x="59.1" y="120.4">KBD2</text>
<text x="69.2" y="120.4">KBD3</text>
<text x="80.7" y="120.4">KBD4</text>
<text x="194.3" y="122.6" transform="rotate(-90 194.3 122.6)">3</text>
<text x="260.3" y="120.6">2</text>
<text x="260.3" y="123.2">3</text>
<text x="188.6" y="126.8">KBD0</text>
<text x="10.3" y="136">C</text>
<text x="25.3" y="134.4">A8</text>
<text x="164" y="134.4">A12</text>
<text x="187.4" y="135.7">ROW7</text>
<text x="194.3" y="137.9" transform="rotate(-90 194.3 137.9)">1</text>
<text x="285.3" y="136">C</text>
<text x="200" y="140.9">2</text>
<text x="224.6" y="139.5" transform="rotate(-90 224.6 139.5)">FIRE_SPACE</text>
<text x="188.6" y="149.7">KBD0</text>
<text x="194.3" y="145.5" transform="rotate(-90 194.3 145.5)">3</text>
<text x="25.3" y="153.5">A9</text>
<text x="164" y="153.5">A13</text>
<text x="24.1" y="172.5">A10</text>
<text x="164" y="172.5">A14</text>
<text x="10.3" y="186">D</text>
<text x="285.3" y="186">D</text>
<text x="24.1" y="190.3">A11</text>
<text x="164" y="190.3">A15</text>
<text x="35" y="200">1</text>
<text x="85" y="200">2</text>
<text x="135" y="200">3</text>
<text x="185" y="200">4</text>
<text x="235" y="200">5</text>
<text x="285" y="200">6</text>
</g>
<g font-size="1.3" fill="#0000c2">
<text x="177.5" y="15.4">Atari-compatible</text>
<text x="177.5" y="17.4">Directions</text>
<text x="188.1" y="17.4">map</text>
<text x="193.3" y="17.4">to</text>
<text x="195" y="15.4">Joystick</text>
<text x="196.4" y="17.4">5/6/7/8</text>
<text x="206.4" y="17.4">cursor</text>
<text x="213.5" y="17.4">keys</text>
<text x="177.5" y="19.5">Fire</text>
<text x="182.2" y="19.5">maps</text>
<text x="188.4" y="19.5">to</text>
<text x="191.5" y="19.5">either</text>
<text x="198.1" y="19.5">0</text>
<text x="200.5" y="19.5">or</text>
<text x="203.6" y="19.5">SPACE</text>
<text x="32.7" y="66.2">Dedicated</text>
<text x="43.2" y="66.2">cursor</text>
<text x="50.3" y="66.2">keys</text>
<text x="17.5" y="113.2">Keyboard</text>
</g>
<g font-size="1.3" fill="#008484">
<text x="185.4" y="34">2N3904</text>
<text x="190.3" y="31.5">Q6</text>
<text x="271.8" y="45.2">RN4</text>
<text x="271.8" y="47.7">10KΩ</text>
<text x="190.3" y="53">Q5</text>
<text x="185.4" y="55.6">2N3904</text>
<text x="267.2" y="56.9">GND</text>
<text x="262.4" y="65.7">J2</text>
<text x="122.9" y="69.6">+5V</text>
<text x="262.4" y="68.3">ATARI</text>
<text x="268.6" y="68.3">JOYSTICK</text>
<text x="48.2" y="73.4">SW43</text>
<text x="48.6" y="75.9">LEFT</text>
<text x="148.6" y="76.2">RN3</text>
<text x="185.4" y="77.2">2N3904</text>
<text x="190.3" y="74.6">Q4</text>
<text x="148.6" y="78.7">10KΩ</text>
<text x="48.2" y="86.1">SW44</text>
<text x="50" y="88.6">DOWN</text>
<text x="68.5" y="86.1">SW45</text>
<text x="69.7" y="88.6">UP</text>
<text x="86.1" y="88.6">RIGHT</text>
<text x="86.3" y="86.1">SW46</text>
<text x="234.2" y="87.3">GND</text>
<text x="239.8" y="84.8">+5V</text>
<text x="190.3" y="93.7">Q3</text>
<text x="185.4" y="96.2">2N3904</text>
<text x="268.5" y="105.1">GND</text>
<text x="189" y="117.8">Q7</text>
<text x="45" y="124.2">SW1</text>
<text x="56.4" y="124.2">SW5</text>
<text x="66.5" y="124.2">SW9</text>
<text x="76.1" y="124.2">SW13</text>
<text x="87.5" y="124.2">SW17</text>
<text x="102.8" y="124.2">SW21</text>
<text x="111.7" y="124.2">SW25</text>
<text x="120.5" y="124.2">SW29</text>
<text x="129.4" y="124.2">SW33</text>
<text x="139.6" y="124.2">SW37</text>
<text x="184.2" y="120.4">2N3904</text>
<text x="266.7" y="120.4">J3</text>
<text x="266.7" y="122.9">SPACE/0</text>
<text x="29.2" y="130.5">1N4148</text>
<text x="31.7" y="128">D4</text>
<text x="46.3" y="126.7">1</text>
<text x="57.7" y="126.7">2</text>
<text x="67.9" y="126.7">3</text>
<text x="78" y="126.7">4</text>
<text x="89.5" y="126.7">5</text>
<text x="104.7" y="126.7">6</text>
<text x="113.6" y="126.7">7</text>
<text x="122.5" y="126.7">8</text>
<text x="131.4" y="126.7">9</text>
<text x="139.7" y="126.7">ZERO</text>
<text x="155" y="130.5">1N4148</text>
<text x="157.4" y="128">D8</text>
<text x="45" y="143.2">SW2</text>
<text x="56.4" y="143.2">SW6</text>
<text x="65.9" y="143.2">SW10</text>
<text x="76.1" y="143.2">SW14</text>
<text x="87.5" y="143.2">SW18</text>
<text x="102.8" y="143.2">SW22</text>
<text x="111.7" y="143.2">SW26</text>
<text x="120.5" y="143.2">SW30</text>
<text x="129.4" y="143.2">SW34</text>
<text x="139.6" y="143.2">SW38</text>
<text x="184.2" y="143.2">2N3904</text>
<text x="189" y="140.7">Q8</text>
<text x="29.2" y="149.6">1N4148</text>
<text x="31.7" y="147">D3</text>
<text x="46.2" y="145.8">Q</text>
<text x="57.6" y="145.8">W</text>
<text x="67.9" y="145.8">E</text>
<text x="78" y="145.8">R</text>
<text x="89.6" y="145.8">T</text>
<text x="104.8" y="145.8">Y</text>
<text x="113.5" y="145.8">U</text>
<text x="122.8" y="145.8">I</text>
<text x="131.3" y="145.8">O</text>
<text x="141.5" y="145.8">P</text>
<text x="155" y="149.6">1N4148</text>
<text x="157.4" y="147">D7</text>
<text x="31.7" y="166.1">D2</text>
<text x="45" y="162.3">SW3</text>
<text x="46.3" y="164.8">A</text>
<text x="56.4" y="162.3">SW7</text>
<text x="57.7" y="164.8">S</text>
<text x="65.9" y="162.3">SW11</text>
<text x="67.8" y="164.8">D</text>
<text x="76.1" y="162.3">SW15</text>
<text x="78.1" y="164.8">F</text>
<text x="87.5" y="162.3">SW19</text>
<text x="89.4" y="164.8">G</text>
<text x="102.8" y="162.3">SW23</text>
<text x="104.6" y="164.8">H</text>
<text x="111.7" y="162.3">SW27</text>
<text x="113.7" y="164.8">J</text>
<text x="120.5" y="162.3">SW31</text>
<text x="122.5" y="164.8">K</text>
<text x="129.4" y="162.3">SW35</text>
<text x="131.5" y="164.8">L</text>
<text x="139.6" y="162.3">SW39</text>
<text x="141" y="164.8">NL</text>
<text x="157.4" y="166.1">D6</text>
<text x="29.2" y="168.6">1N4148</text>
<text x="155" y="168.6">1N4148</text>
<text x="31.7" y="183.9">D1</text>
<text x="44.3" y="182.6">SHIFT</text>
<text x="45" y="180">SW4</text>
<text x="56.4" y="180">SW8</text>
<text x="57.7" y="182.6">Z</text>
<text x="65.9" y="180">SW12</text>
<text x="67.9" y="182.6">X</text>
<text x="76.1" y="180">SW16</text>
<text x="78" y="182.6">C</text>
<text x="87.5" y="180">SW20</text>
<text x="89.5" y="182.6">V</text>
<text x="102.8" y="180">SW24</text>
<text x="104.7" y="182.6">B</text>
<text x="111.7" y="180">SW28</text>
<text x="113.5" y="182.6">N</text>
<text x="120.5" y="180">SW32</text>
<text x="122.4" y="182.6">M</text>
<text x="129.4" y="180">SW36</text>
<text x="130.2" y="182.6">DOT</text>
<text x="139.1" y="182.6">SPACE</text>
<text x="139.6" y="180">SW40</text>
<text x="157.4" y="183.9">D5</text>
<text x="29.2" y="186.4">1N4148</text>
<text x="155" y="186.4">1N4148</text>
</g>
<g font-size="1.3">
<text x="53.3" y="82.4">ROW3</text>
<text x="257.2" y="78.6">RIGHT</text>
<text x="258.5" y="83.7">LEFT</text>
<text x="257.3" y="88.8">DOWN</text>
<text x="92.7" y="95.1">ROW4</text>
<text x="258.6" y="91.3">FIRE</text>
<text x="260.1" y="93.9">UP</text>
<text x="248.8" y="118">FIRE_ZERO</text>
<text x="247.8" y="123.1">FIRE_SPACE</text>
<text x="254.8" y="120.5">FIRE</text>
<text x="36.8" y="133.2">ROW3</text>
<text x="147.3" y="133.2">ROW4</text>
<text x="36.8" y="152.3">ROW2</text>
<text x="147.3" y="152.3">ROW5</text>
<text x="36.8" y="171.3">ROW1</text>
<text x="147.3" y="171.3">ROW6</text>
<text x="36.8" y="189.1">ROW0</text>
<text x="147.3" y="189.1">ROW7</text>
</g>
<g font-size="1" fill="#008484">
<text x="211" y="32.5">4.7KΩ</text>
<text x="211" y="54.1">4.7KΩ</text>
<text x="211" y="75.7">4.7KΩ</text>
<text x="211" y="94.7">4.7KΩ</text>
<text x="209.7" y="118.9">4.7KΩ</text>
<text x="209.7" y="141.7">4.7KΩ</text>
</g>
</svg>
